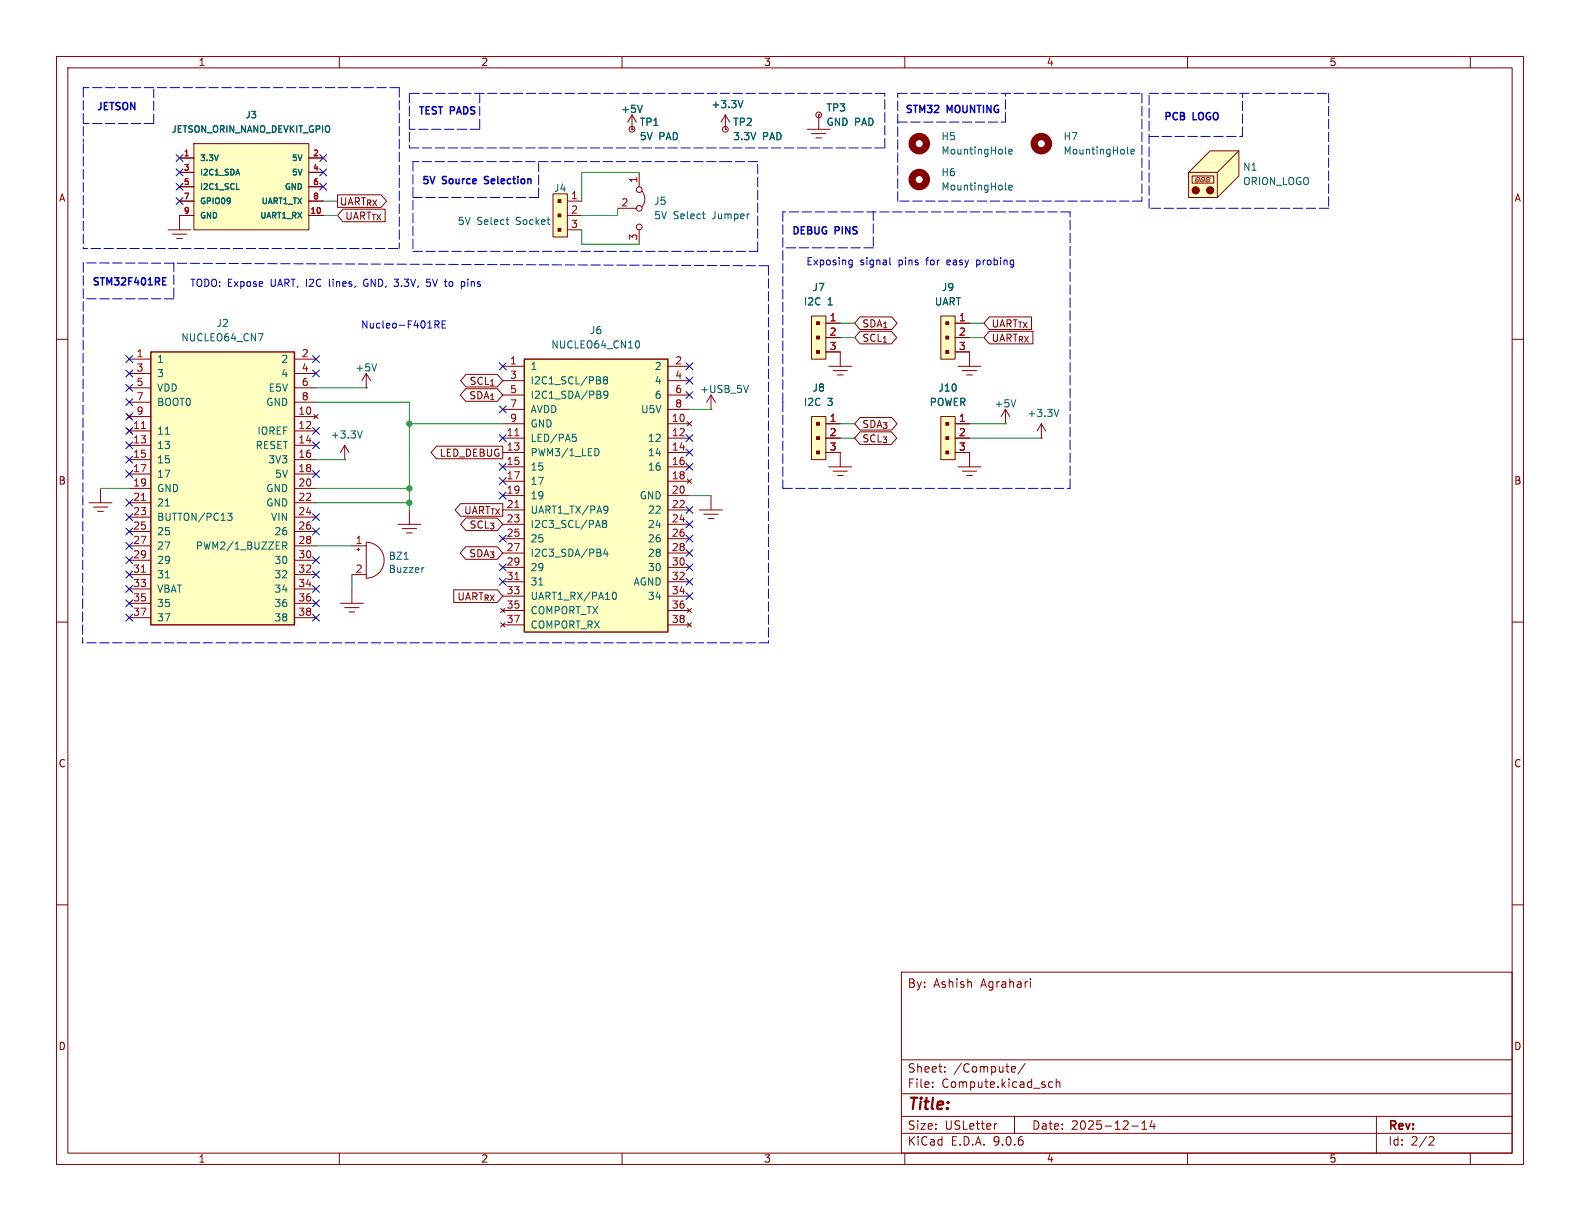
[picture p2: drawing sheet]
<svg xmlns="http://www.w3.org/2000/svg" width="279mm" height="216mm" viewBox="0 0 279 216" stroke-linecap="round" stroke-linejoin="round" font-family="sans-serif">
<g fill="none" stroke="#840000" stroke-width=".18">
<path d="M10 10h259.4v195.9h-259.4zM12 12h255.4v191.9h-255.4zM60 10v2M110 10v2M160 10v2M210 10v2M260 10v2M10 60h2M61 78.7l-.8 1.3M61 78.7l.7 1.3M61 78.7v2.6M267.4 60h2"/>
<path d="M61 81.3h.1M10 110h2M267.4 110h2M10 160h2M159.4 171.9h108v32h-108zM182.2 173.1v.1M182.2 173.6v1M267.4 160h2M159.4 197.4h108M159.4 193.4h108M159.4 187.4h108M164.9 192.1v.2"/>
<path d="M164.9 191.4v.1M167.1 189.4v.2M167.1 188.7v.1M176.3 198.7l-.3 .1M178.9 189.5h.6M178.9 188.7l.5-.1 .2 .3-.7 .2M179.4 197.4v3M181.3 188l-1.3 1.9M186.1 191.4l-.4-.1-.3 .3v.4l.2 .2h.5M186.8 191.4l.2-.1 .4 .1v.9M186.8 190.8v1.5M200.1 199.1h1.2"/>
<path d="M201.9 199.7h.9M201.9 198.6l.5-.4v1.5M203.7 198.1l-.3 1.1h.9M204.1 198.7v1M243.4 197.4v6.5M60 203.9v2M110 203.9v2M159.4 200.4h108M160 203.9v2M210 203.9v2M252.9 201l.5 .1 .2 .3-1 1.1h1M260 203.9v2"/>
</g>
<circle cx="162.6" cy="31.7" r="1.27" fill="none" stroke="#840000" stroke-width="1.3"/>
<path d="M177.8 33.4l.2 .2M178.4 33.2l.6-.1-.1-.3h-.3l-.2 .1 .1 .6h.4M64.1 76.2l-.5 1.3" fill="none" stroke="#006464" stroke-width=".18"/>
<path d="M166.4 55.9h2.5v7.6h-2.5z" fill="#ffffc2"/>
<path d="M166.4 55.9h2.5v7.6h-2.5zM168.9 57.2h2.5M168.9 59.7h2.5M168.9 62.2h2.5" fill="none" stroke="#840000" stroke-width=".18"/>
<g fill="#840000" stroke="#840000" stroke-width=".18">
<path d="M167.3 56.9h.5v.5h-.5z"/>
<path d="M167.3 59.4h.5v.5h-.5z"/>
<path d="M167.3 62h.5v.5h-.5z"/>
</g>
<path d="M143.5 55.9h2.5v7.6h-2.5z" fill="#ffffc2"/>
<g fill="none" stroke="#840000" stroke-width=".18">
<path d="M143.5 55.9h2.5v7.6h-2.5zM146 57.2h2.6M146 59.7h2.6M146 62.2h2.6v2.6M146.6 64.8h4M147.3 65.5h2.6M148.1 66.3h1M169.4 64.8h4.1M170.2 65.5h2.5M170.9 66.3h1.1M171.4 62.2v2.6M184.1 77.5h.1"/>
<path d="M184.1 74.9l-.7 1.3M184.1 74.9l.8 1.3M184.1 74.9v2.6M15.7 88.9h4.1M16.5 89.7h2.5M17.3 90.4h1M17.8 86.4v2.5M70.4 92.7h4M71.1 93.5h2.6M71.9 94.2h1M72.4 90.2v2.5M60.2 106.7h4.1"/>
<path d="M61 107.4h2.5M61.7 108.2h1M62.2 104.1v2.6"/>
</g>
<g fill="#840000" stroke="#840000" stroke-width=".18">
<path d="M144.4 56.9h.5v.5h-.5z"/>
<path d="M144.4 59.4h.5v.5h-.5z"/>
<path d="M144.4 62h.5v.5h-.5z"/>
</g>
<path d="M177.8 27.1l.2 .1M178.4 26.8l.6-.1-.1-.2-.3-.1-.2 .2 .1 .6h.4M199.4 27.1l.2 .1M200 26.8l.6-.1-.1-.2-.3-.1-.2 .2v.6h.5M187.3 72.4l-.5 1.3" fill="none" stroke="#006464" stroke-width=".18"/>
<g fill="none" stroke="#840000" stroke-width="1.3">
<circle cx="162.6" cy="25.4" r="1.27"/>
<circle cx="184.1" cy="25.4" r="1.27"/>
</g>
<path d="M92.7 63.5h25.4v48.3h-25.4z" fill="#ffffc2"/>
<path d="M92.7 63.5h25.4v48.3h-25.4z" fill="none" stroke="#840000" stroke-width=".25"/>
<g fill="none" stroke="#840000" stroke-width=".18">
<path d="M88.9 64.8h3.8M88.9 67.3h3.8M88.9 69.9h3.8M88.9 72.4h3.8M88.9 74.9h3.8M88.9 77.5h3.8M118.1 64.8h3.8M118.1 67.3h3.8M118.1 69.9h3.8M118.1 72.4h3.8M118.1 74.9h3.8M118.1 77.5h3.8"/>
<path d="M121.5 74.5l.8 .8M122.3 74.5l-.8 .8M88.9 80h3.8M88.9 82.6h3.8M88.9 85.1h3.8M88.9 87.6h3.8M88.9 90.2h3.8M88.9 92.7h3.8M88.9 95.3h3.8M88.9 97.8h3.8M118.1 80h3.8M118.1 82.6h3.8"/>
<path d="M118.1 85.1h3.8M118.1 87.6h3.8M118.1 90.2h3.8M118.1 92.7h3.8M118.1 95.3h3.8M118.1 97.8h3.8M121.5 84.7l.8 .8M122.3 84.7l-.8 .8M88.5 107.6l.8 .7M88.5 110.1l.8 .8M88.9 100.3h3.8M88.9 102.9h3.8"/>
<path d="M88.9 105.4h3.8M88.9 108h3.8M88.9 110.5h3.8M89.3 107.6l-.8 .7M89.3 110.1l-.8 .8M118.1 100.3h3.8M118.1 102.9h3.8M118.1 105.4h3.8M118.1 108h3.8M118.1 110.5h3.8M121.5 107.6l.8 .7M121.5 110.1l.8 .8"/>
<path d="M122.3 107.6l-.8 .7M122.3 110.1l-.8 .8"/>
</g>
<g fill="none" stroke="#006464" stroke-width=".18">
<path d="M101.3 76.8h.6M101.4 77.3h.3l.2 .2-.1 .5h-.4M105.2 79.3a.64 .64 0 0 1 .7 .7 .64 .64 0 0 1-.7 .6M106.9 67.2l-.2-.3 .2-.3h.3l.2 .3-.2 .3M106.9 67.2l-.2 .2 .1 .4 .1 .1 .4-.1 .1-.2v-.2l-.2-.2M106.9 67.2h.3M107.5 69.7l-.2 .2h-.4l-.1-.2 .1-.5h.4l.1 .1a.84 .84 0 0 1-.3 1.1h-.2M112.7 60.3a.68 .68 0 0 1 .4 .6 .68 .68 0 0 1-.4 .6M106.8 92.6l-.3-.3 .3-.3h.2l.3 .3-.3 .3M106.8 92.6l-.3 .2 .1 .4 .2 .1 .3-.1 .2-.2v-.2l-.3-.2M106.8 92.6h.2M107 89.5l.4 .1a.84 .84 0 0 1-.3 1.1"/>
<path d="M107.1 97l-.3 .9h.8M107.4 97.5v.9M107.5 90l-.2 .3h-.3M95.3 103.4h.7M108.3 105.2l.1-.4 .2-.1a.68 .68 0 0 1 .4 .7 .68 .68 0 0 1-.4 .6l-.2-.1-.1-.4"/>
</g>
<path d="M91 77.1h.8M91 89.8h.8M91 102.5h.8" fill="none" stroke="#a90000" stroke-width=".18"/>
<path d="M143.5 73.7h2.5v7.6h-2.5z" fill="#ffffc2"/>
<g fill="none" stroke="#840000" stroke-width=".18">
<path d="M143.5 73.7h2.5v7.6h-2.5zM146 74.9h2.6M146 77.5h2.6M177.8 74.9h.1M177.8 72.4l-.8 1.3M177.8 72.4l.8 1.3M177.8 72.4v2.5M62.2 96.5h2.6M63.1 97.2h.5M63.4 96.9v.5M64.8 95.9a3.2 3.2 0 0 1 3.1 3.2 3.2 3.2 0 0 1-3.1 3.1zM146 80h2.6v2.6"/>
<path d="M146.6 82.6h4M147.3 83.3h2.6M148.1 84.1h1M62.2 101.6h2.6"/>
</g>
<g fill="#840000" stroke="#840000" stroke-width=".18">
<path d="M144.4 74.7h.5v.5h-.5z"/>
<path d="M144.4 77.2h.5v.5h-.5z"/>
<path d="M144.4 79.8h.5v.5h-.5z"/>
</g>
<path d="M179.6 70.7l-.4 1.3M71.5 98.9h.7M75 100.4h-.3" fill="none" stroke="#006464" stroke-width=".18"/>
<path d="M214 26.7h5.1v4.4l-3.8 3.8h-5.1v-4.4z" fill="#ffffc2"/>
<g fill="none" stroke="#840000" stroke-width=".18">
<path d="M210.8 31.1h3.8v1.3h-3.8zM211.4 31.9v.2M211.5 32.2h.3M211.5 31.4v.3M211.6 31.8h.3M211.7 31.4h.3M212 31.9v.2M212.1 31.4v.3M212.3 31.9v.2M212.4 32.2h.4M212.4 31.4v.3M212.5 31.8h.3"/>
<path d="M212.6 31.4h.3M213 31.9l-.1 .2M213.1 31.4l-.1 .3M213.3 31.9l-.1 .2M213.3 32.2h.4M213.4 31.4l-.1 .3M213.4 31.8h.3M213.5 31.4h.3M213.9 31.9l-.1 .2M214 31.4l-.1 .3M214 26.7h5.1v4.4l-3.8 3.8h-5.1v-4.4zM215.3 30.5v4.4"/>
<path d="M219.1 26.7l-3.8 3.8h-5.1"/>
</g>
<g fill="#840000" stroke="#840000" stroke-width=".18">
<circle cx="211.5" cy="33.7" r=".63"/>
<circle cx="214" cy="33.7" r=".63"/>
</g>
<path d="M26.7 62.2h25.4v48.3h-25.4z" fill="#ffffc2"/>
<path d="M26.7 62.2h25.4v48.3h-25.4z" fill="none" stroke="#840000" stroke-width=".25"/>
<g fill="none" stroke="#840000" stroke-width=".18">
<path d="M22.5 73.3l.7 .7M22.5 75.8l.7 .8M22.9 63.5h3.8M22.9 66h3.8M22.9 68.6h3.8M22.9 71.1h3.8M22.9 73.7h3.8M22.9 76.2h3.8M22.9 78.7h3.8M23.2 73.3l-.7 .7M23.2 75.8l-.7 .8M52.1 63.5h3.8"/>
<path d="M52.1 66h3.8M52.1 68.6h3.8M52.1 71.1h3.8M52.1 73.7h3.8M52.1 76.2h3.8M52.1 78.7h3.8M55.5 73.3l.8 .7M56.3 73.3l-.8 .7M22.9 81.3h3.8M22.9 83.8h3.8M22.9 86.4h3.8M22.9 88.9h3.8"/>
<path d="M22.9 91.4h3.8M22.9 94h3.8M22.9 96.5h3.8M22.9 99.1h3.8M52.1 81.3h3.8M52.1 83.8h3.8M52.1 86.4h3.8M52.1 88.9h3.8M52.1 91.4h3.8M52.1 94h3.8M52.1 96.5h3.8M52.1 99.1h3.8"/>
<path d="M22.9 101.6h3.8M22.9 104.1h3.8M22.9 106.7h3.8M22.9 109.2h3.8M52.1 101.6h3.8M52.1 104.1h3.8M52.1 106.7h3.8M52.1 109.2h3.8"/>
</g>
<path d="M45.7 59h.8l-.5 1.3M29.2 76.8h.8M29.2 89.5h.8M40.2 90.7h.8l-.4 .5 .4 .2v.4l-.2 .2h-.4M50 96.5l.6-.1 .1-.1v-.3l-.7-.2v1.3M50.3 96.5l.4 .6M29.2 102.2h.8" fill="none" stroke="#006464" stroke-width=".18"/>
<path d="M25 75.8h.7M25 88.5h.7M25 101.2h.7" fill="none" stroke="#a90000" stroke-width=".18"/>
<path d="M166.4 73.7h2.5v7.6h-2.5z" fill="#ffffc2"/>
<path d="M166.4 73.7h2.5v7.6h-2.5zM168.9 74.9h2.5M168.9 77.5h2.5M168.9 80h2.5v2.6M169.4 82.6h4.1M170.2 83.3h2.5M170.9 84.1h1.1" fill="none" stroke="#840000" stroke-width=".18"/>
<g fill="#840000" stroke="#840000" stroke-width=".18">
<path d="M167.3 74.7h.5v.5h-.5z"/>
<path d="M167.3 77.2h.5v.5h-.5z"/>
<path d="M167.3 79.8h.5v.5h-.5z"/>
</g>
<path d="M34.3 25.4h20.3v15.2h-20.3z" fill="#ffffc2"/>
<g fill="none" stroke="#840000" stroke-width=".18">
<path d="M31.7 27.9h2.6M31.7 30.5h2.6M31.7 33h2.6M31.7 35.6h2.6M34.3 25.4h20.3v15.2h-20.3zM34.3 38.1h-2.6v2.5M54.6 27.9h2.5M54.6 30.5h2.5M54.6 33h2.5M54.6 35.6h2.5M54.6 38.1h2.5M109.2 36.8h3.3"/>
<path d="M111.8 22.9h.1M111.8 20.3l-.8 1.3M111.8 20.3l.7 1.3M111.8 20.3v2.6M113 30.5v2.5M113.5 33.8a2.26 2.26 0 0 1 0 2.8M128.3 22.9h.1M128.3 20.3l-.8 1.3M128.3 20.3l.7 1.3M128.3 20.3v2.6M142.7 22.9h4.1M143.5 23.6h2.5"/>
<path d="M144.3 24.4h1M144.8 20.3h.1M144.8 20.3v2.6M29.7 40.6h4.1M30.5 41.4h2.5M31.2 42.2h1.1M113 40.6v2.6"/>
<circle cx="111.8" cy="22.9" r=".51"/>
<circle cx="113" cy="33.5" r=".51"/>
<circle cx="113" cy="36.8" r=".51"/>
<circle cx="128.3" cy="22.9" r=".51"/>
<circle cx="144.8" cy="20.3" r=".51"/>
<circle cx="113" cy="40.1" r=".51"/>
</g>
<path d="M113.6 18.6l-.4 1.3M131.4 17.8l-.5 1.2M41.8 33.5h.5M124.2 37.8h.5M124.5 38.6l.2 .1" fill="none" stroke="#006464" stroke-width=".18"/>
<path d="M97.8 34.3h2.5v7.6h-2.5z" fill="#ffffc2"/>
<g fill="none" stroke="#840000" stroke-width=".18">
<path d="M31.7 35.6h2.6M31.7 38.1h2.6M31.7 27.9h2.6M31.7 30.5h2.6M31.7 33h2.6M54.6 35.6h2.5M54.6 38.1h2.5M54.6 27.9h2.5M54.6 30.5h2.5M54.6 33h2.5M59.7 34.4h7.7l1 1.2-1 1.1h-7.7zM60.6 37h7.5v2.2h-7.5l-.9-1.1z"/>
<path d="M97.8 34.3h2.5v7.6h-2.5zM100.3 35.6h2.6M100.3 38.1h2.6M111.8 22.9h.1M128.3 22.9h.1M144.8 20.3h.1M100.3 40.6h2.6M146 57.2h2.6M146 59.7h2.6M152.1 56h5.6l.9 1.2-.9 1.1h-5.6l-1-1.1zM152.1 58.6h5.5l1 1.1-1 1.1h-5.5l-1-1.1zM168.9 57.2h2.5"/>
<path d="M168.9 59.7h2.5M174.9 56h7.5v2.3h-7.5l-.9-1.1zM174.9 58.6h7.8v2.2h-7.8l-.9-1.1zM64.8 68.6h.1M64.8 66l-.8 1.3M64.8 66l.7 1.3M64.8 66v2.6M77.2 78.9h11.7v2.2h-11.7l-1-1.1zM82.3 68.7h5.6l1 1.2-1 1.1h-5.6l-.9-1.1zM82.4 66.2h5.5l1 1.1-1 1.1h-5.5l-.9-1.1zM125.7 72.4h.1M125.7 69.9l-.7 1.2"/>
<path d="M125.7 69.9l.8 1.2M125.7 69.9v2.5M146 62.2h2.6M146 74.9h2.6M146 77.5h2.6M152.1 76.4h5.5l1 1.1-1 1.1h-5.5l-1-1.1zM152.1 73.8h5.6l.9 1.1-.9 1.1h-5.6l-1-1.1zM168.9 62.2h2.5M168.9 74.9h2.5M168.9 77.5h2.5M81.4 89.1h7.5v2.2h-7.5l-.9-1.1zM82.3 96.7h5.6l1 1.1-1 1.1h-5.6l-.9-1.1z"/>
<path d="M82.4 91.6h5.5l1 1.1-1 1.1h-5.5l-.9-1.1zM123.7 90.2h4.1M124.5 90.9h2.5M125.2 91.7h1M125.7 87.6v2.6M146 80h2.6M168.9 80h2.5M80.2 104.3h7.7l1 1.1-1 1.1h-7.7z"/>
</g>
<g fill="#840000" stroke="#840000" stroke-width=".18">
<path d="M98.7 35.3h.5v.5h-.5z"/>
<path d="M98.7 37.8h.5v.6h-.5z"/>
<path d="M98.7 40.4h.5v.5h-.5z"/>
</g>
<path d="M113.6 18.6l-.4 1.3M131.4 17.8l-.5 1.2M41.8 33.5h.5M89.5 38.8h.5M89.7 39.6l.3 .1M66.6 64.3l-.4 1.3M132.3 68.1l-.4 1.3" fill="none" stroke="#006464" stroke-width=".18"/>
<g fill="none" stroke="#0000c2" stroke-width=".18" stroke-dasharray="1.7 .6">
<path d="M14.7 15.5v9.6M70.6 15.5v28.4M70.6 15.5h-55.9M72.4 16.5v9.7M84.8 16.5v6.4M156.5 16.5h-84.1M158.7 16.5h43.2M201.9 16.5v19.1M203.2 16.5h31.7M234.9 16.5v20.3M14.7 25.4v18.5M27.2 21.8h-12.5"/>
<path d="M27.2 21.8v-6.1M72.4 26.2h84.1M73 28.6v15.9M84.8 22.9h-12.4M95.2 34.9v-6.1M95.2 34.9h-22.2M128.9 28.6h-55.9M134 28.6h-5.1M138.4 37.5v33.6M156.5 26.2v-9.7M158.7 21.6h19.1M158.7 35.6v-19.1"/>
<path d="M177.8 21.6v-5.1M189.2 37.5h-50.8M201.9 35.6h-43.2M203.2 36.8v-20.3M203.2 24.1h16.5M219.7 24.1v-7.6M234.9 36.8h-31.7M14.7 46.5l-.1 67.2M30.7 52.8h-16M30.7 52.6v-6.1M70.4 43.9h-55.7M73 44.5h61"/>
<path d="M134 44.5v-15.9M135.9 47l-121.2-.5M135.9 47v66.7M154.4 43.6v-6.1M154.4 43.8h-16M138.4 71.1v15.3M138.4 86.4h50.8M189.2 86.4v-48.9M135.9 113.7h-121.3"/>
</g>
<g fill="none" stroke="#009600" stroke-width=".18">
<path d="M57.1 38.1h2.6M57.1 35.6h2.6M109.2 36.8v1.3h-6.3M113 30.5h-10.1v5.1M102.9 40.6v2.6h10.1M148.6 59.7h2.5M148.6 57.2h2.5M171.4 59.7h2.6M171.4 57.2h2.6M55.9 71.1h16.5v19.1M55.9 68.6h8.9M72.4 74.9h16.5"/>
<path d="M121.9 72.4h3.8M148.6 74.9h2.5M148.6 77.5h2.5M171.4 74.9h6.4M171.4 77.5h12.7M17.8 86.4h5.1M55.9 88.9h16.5M55.9 96.5h6.3M55.9 86.4h16.5M55.9 81.3h5.1M121.9 87.6h3.8M62.2 101.6v2.5"/>
</g>
<g fill="none" stroke="#000084" stroke-width=".18">
<path d="M31.1 27.3l1.3 1.2M31.1 29.9l1.3 1.2M31.1 35l1.3 1.2M31.1 32.4l1.3 1.2M32.4 27.3l-1.3 1.2M32.4 29.9l-1.3 1.2M32.4 35l-1.3 1.2M32.4 32.4l-1.3 1.2M56.5 27.3l1.3 1.2M56.5 32.4l1.3 1.2M56.5 29.9l1.3 1.2M57.8 27.3l-1.3 1.2"/>
<path d="M57.8 32.4l-1.3 1.2M57.8 29.9l-1.3 1.2M22.3 68l1.2 1.2M22.3 65.4l1.2 1.2M22.3 62.9l1.2 1.2M22.3 73.1l1.2 1.2M22.3 78.1l1.2 1.2M22.3 70.5l1.2 1.2M22.3 75.6l1.2 1.2M23.5 68l-1.2 1.2M23.5 65.4l-1.2 1.2M23.5 62.9l-1.2 1.2"/>
<path d="M23.5 73.1l-1.2 1.2M23.5 78.1l-1.2 1.2M23.5 70.5l-1.2 1.2M23.5 75.6l-1.2 1.2M55.3 65.4l1.2 1.2M55.3 62.9l1.2 1.2M55.3 78.1l1.2 1.2M55.3 75.6l1.2 1.2M56.5 65.4l-1.2 1.2M56.5 62.9l-1.2 1.2M56.5 78.1l-1.2 1.2M56.5 75.6l-1.2 1.2"/>
<path d="M88.3 76.9l1.2 1.2M88.3 64.2l1.2 1.2M88.3 71.8l1.2 1.2M89.5 76.9l-1.2 1.2M89.5 64.2l-1.2 1.2M89.5 71.8l-1.2 1.2M121.3 69.2l1.2 1.3M121.3 64.2l1.2 1.2M121.3 66.7l1.2 1.2M121.3 79.4l1.2 1.2M121.3 76.9l1.2 1.2M122.5 69.2l-1.2 1.3"/>
<path d="M122.5 64.2l-1.2 1.2M122.5 66.7l-1.2 1.2M122.5 79.4l-1.2 1.2M122.5 76.9l-1.2 1.2M22.3 98.5l1.2 1.2M22.3 88.3l1.2 1.2M22.3 93.4l1.2 1.2M22.3 83.2l1.2 1.2M22.3 90.8l1.2 1.2M22.3 80.7l1.2 1.2M22.3 95.9l1.2 1.2M23.5 98.5l-1.2 1.2"/>
<path d="M23.5 95.9l-1.2 1.2M23.5 88.3l-1.2 1.2M23.5 93.4l-1.2 1.2M23.5 83.2l-1.2 1.2M23.5 90.8l-1.2 1.2M23.5 80.7l-1.2 1.2M55.3 98.5l1.2 1.2M55.3 83.2l1.2 1.2M55.3 90.8l1.2 1.2M55.3 93.4l1.2 1.2M56.5 98.5l-1.2 1.2M56.5 83.2l-1.2 1.2"/>
<path d="M56.5 90.8l-1.2 1.2M56.5 93.4l-1.2 1.2M88.3 84.5l1.2 1.2M88.3 81.9l1.2 1.3M88.3 94.6l1.2 1.3M88.3 99.7l1.2 1.2M88.3 87l1.2 1.2M89.5 99.7l-1.2 1.2M89.5 84.5l-1.2 1.2M89.5 81.9l-1.2 1.3M89.5 94.6l-1.2 1.3M89.5 87l-1.2 1.2"/>
<path d="M121.3 89.6l1.2 1.2M121.3 81.9l1.2 1.3M121.3 97.2l1.2 1.2M121.3 94.6l1.2 1.3M121.3 92.1l1.2 1.2M121.3 99.7l1.2 1.2M122.5 89.6l-1.2 1.2M122.5 81.9l-1.2 1.3M122.5 97.2l-1.2 1.2M122.5 94.6l-1.2 1.3M122.5 92.1l-1.2 1.2M122.5 99.7l-1.2 1.2"/>
<path d="M22.3 108.6l1.2 1.2M22.3 103.5l1.2 1.2M22.3 106.1l1.2 1.2M22.3 101l1.2 1.2M23.5 108.6l-1.2 1.2M23.5 103.5l-1.2 1.2M23.5 106.1l-1.2 1.2M23.5 101l-1.2 1.2M55.3 108.6l1.2 1.2M55.3 101l1.2 1.2M55.3 106.1l1.2 1.2M55.3 103.5l1.2 1.2"/>
<path d="M56.5 108.6l-1.2 1.2M56.5 101l-1.2 1.2M56.5 106.1l-1.2 1.2M56.5 103.5l-1.2 1.2M88.3 102.3l1.2 1.2M89.5 102.3l-1.2 1.2M121.3 102.3l1.2 1.2M121.3 104.8l1.2 1.2M122.5 102.3l-1.2 1.2M122.5 104.8l-1.2 1.2"/>
</g>
<path d="M85.7 32.4l.1 .1M85.7 31.3v.4M28.8 49.7h.4M28.8 50.4h.6M28.8 49.1h.6" fill="none" stroke="#0000c2" stroke-width=".25"/>
<g fill="none" stroke="#0000c2" stroke-width=".18">
<path d="M64.5 49.4l-.2 .5 .2 .7M75.4 50.5l.2 .1h.4M76.1 49.4h-.6l-.1 .6 .2-.1h.4M76.9 57.4l.6-.1 .1-.1v-.3l-.7-.2v1.3M77.2 57.4l.4 .6M78.2 57.3h.4M78.8 56.7h-.6v1.3h.6M81.9 49.8l.3 .2v.4l-.3 .2M150.2 46.8h.5M150.2 46h.5M150.7 46v1l-.1 .2-.3 .1M157.4 45.6v1l.1 .2"/>
<path d="M172.7 46v1.3M172.7 46.8h.1M172.8 46h-.1"/>
</g>
<g fill="#009600" stroke="#009600" stroke-width=".18">
<circle cx="72.4" cy="88.9" r=".46"/>
<circle cx="72.4" cy="86.4" r=".46"/>
<circle cx="72.4" cy="74.9" r=".46"/>
</g>
<text font-size="2.8" fill="#840000" x="160.4" y="196.8">Title:</text>
<g font-size="2.1" fill="#840000">
<text x="160.4" y="174.9">By:</text>
<text x="165.1" y="174.9">Ashish</text>
<text x="173.5" y="174.9">Agrahari</text>
<text x="160.4" y="189.9">Sheet:</text>
<text x="168.6" y="189.9">/Compute/</text>
<text x="160.4" y="192.6">File:</text>
<text x="166.5" y="192.6">Compute.kicad_sch</text>
<text x="160.4" y="202.8">KiCad</text>
<text x="160.4" y="200">Size:</text>
<text x="167.1" y="200">USLetter</text>
<text x="168.1" y="202.8">E.D.A.</text>
<text x="175.7" y="202.8">9.0.6</text>
<text x="182.4" y="200">Date:</text>
<text x="189.4" y="200">2025-12-14</text>
<text x="245.4" y="200.2">Rev:</text>
<text x="245.4" y="202.8">Id:</text>
<text x="249.5" y="202.8">2/2</text>
</g>
<g font-size="1.8" fill="#840000">
<text x="35" y="11.9">1</text>
<text x="85" y="11.9">2</text>
<text x="135" y="11.9">3</text>
<text x="185" y="11.9">4</text>
<text x="235" y="11.9">5</text>
<text x="10.3" y="35.9">A</text>
<text x="267.7" y="35.9">A</text>
<text x="60" y="36.5">UART_{RX}</text>
<text x="61" y="39.1">UART_{TX}</text>
<text x="152.4" y="58.1">SDA_{1}</text>
<text x="175.3" y="58.1">UART_{TX}</text>
<text x="152.4" y="60.6">SCL_{1}</text>
<text x="175.3" y="60.6">UART_{RX}</text>
<text x="82.8" y="70.8">SDA_{1}</text>
<text x="82.9" y="68.3">SCL_{1}</text>
<text x="152.4" y="75.9">SDA_{3}</text>
<text x="77.7" y="81">LED_DEBUG</text>
<text x="152.4" y="78.4">SCL_{3}</text>
<text x="10.3" y="85.9">B</text>
<text x="267.7" y="85.9">B</text>
<text x="81.9" y="91.1">UART_{TX}</text>
<text x="82.9" y="93.7">SCL_{3}</text>
<text x="82.8" y="98.7">SDA_{3}</text>
<text x="80.7" y="106.4">UART_{RX}</text>
<text x="10.3" y="135.9">C</text>
<text x="267.7" y="135.9">C</text>
<text x="10.3" y="185.9">D</text>
<text x="267.7" y="185.9">D</text>
<text x="35" y="205.8">1</text>
<text x="85" y="205.8">2</text>
<text x="135" y="205.8">3</text>
<text x="185" y="205.8">4</text>
<text x="235" y="205.8">5</text>
</g>
<g font-size="1.8" fill="#0000c2">
<text x="17" y="19.6">JETSON</text>
<text x="73.9" y="20.3">TEST</text>
<text x="79.7" y="20.3">PADS</text>
<text x="160" y="20.1">STM32</text>
<text x="167.5" y="20.1">MOUNTING</text>
<text x="205.7" y="21.3">PCB</text>
<text x="211" y="21.3">LOGO</text>
<text x="74.5" y="32.6">5V</text>
<text x="78.3" y="32.6">Source</text>
<text x="86.3" y="32.6">Selection</text>
<text x="140" y="41.5">DEBUG</text>
<text x="147.7" y="41.5">PINS</text>
<text x="142.5" y="47">Exposing</text>
<text x="152.1" y="47">signal</text>
<text x="159" y="47">pins</text>
<text x="164.1" y="47">for</text>
<text x="167.9" y="47">easy</text>
<text x="173.3" y="47">probing</text>
<text x="16.3" y="50.6">STM32F401RE</text>
<text x="33.5" y="50.8">TODO: Expose</text>
<text x="48" y="50.8">UART, I2C</text>
<text x="58.7" y="50.8">lines,</text>
<text x="65" y="50.8">GND, 3.3V,</text>
<text x="76.5" y="50.8">5V</text>
<text x="80" y="50.8">to</text>
<text x="83" y="50.8">pins</text>
<text x="63.8" y="58.2">Nucleo-F401RE</text>
</g>
<g font-size="1.8" fill="#006464">
<text x="109.7" y="20.2">+5V</text>
<text x="113" y="22.5">TP1</text>
<text x="125.7" y="19.3">+3.3V</text>
<text x="129.5" y="22.5">TP2</text>
<text x="146.1" y="19.9">TP3</text>
<text x="146.1" y="22.5">GND PAD</text>
<text x="113" y="25">5V</text>
<text x="116.5" y="25">PAD</text>
<text x="129.5" y="25">3.3V</text>
<text x="134.8" y="25">PAD</text>
<text x="166.4" y="25">H5</text>
<text x="166.4" y="27.5">MountingHole</text>
<text x="188" y="25">H7</text>
<text x="188" y="27.5">MountingHole</text>
<text x="97.9" y="34.1">J4</text>
<text x="166.4" y="31.3">H6</text>
<text x="166.4" y="33.9">MountingHole</text>
<text x="219.7" y="30.4">N1</text>
<text x="219.7" y="32.9">ORION_LOGO</text>
<text x="80.9" y="40">5V</text>
<text x="84.3" y="40">Select</text>
<text x="91.4" y="40">Socket</text>
<text x="115.6" y="36.4">J5</text>
<text x="115.6" y="39">5V</text>
<text x="119" y="39">Select</text>
<text x="126.1" y="39">Jumper</text>
<text x="143.6" y="51.7">J7</text>
<text x="166.4" y="51.7">J9</text>
<text x="38.2" y="58">J2</text>
<text x="104.2" y="59.3">J6</text>
<text x="142" y="54.2">I2C</text>
<text x="146.3" y="54.2">1</text>
<text x="165.2" y="54.2">UART</text>
<text x="27.7" y="64.4">1</text>
<text x="32" y="60.6">NUCLEO64_CN7</text>
<text x="49.6" y="64.4">2</text>
<text x="62.7" y="65.9">+5V</text>
<text x="93.7" y="65.6">1</text>
<text x="97.4" y="61.8">NUCLEO64_CN10</text>
<text x="115.7" y="65.6">2</text>
<text x="27.7" y="66.9">3</text>
<text x="27.7" y="69.4">VDD</text>
<text x="27.7" y="72">BOOT0</text>
<text x="47" y="72">GND</text>
<text x="47.4" y="69.4">E5V</text>
<text x="49.6" y="66.9">4</text>
<text x="93.7" y="68.2">I2C1_SCL/PB8</text>
<text x="93.7" y="70.7">I2C1_SDA/PB9</text>
<text x="115.7" y="68.2">4</text>
<text x="115.7" y="70.7">6</text>
<text x="123.7" y="69.7">+USB_5V</text>
<text x="142" y="72">I2C</text>
<text x="143.6" y="69.4">J8</text>
<text x="146.3" y="72">3</text>
<text x="164.3" y="72">POWER</text>
<text x="165.8" y="69.4">J10</text>
<text x="27.7" y="77.1">11</text>
<text x="45.4" y="77.1">IOREF</text>
<text x="58.4" y="77.7">+3.3V</text>
<text x="93.7" y="73.3">AVDD</text>
<text x="93.7" y="75.8">GND</text>
<text x="113.3" y="73.3">U5V</text>
<text x="175.8" y="72.2">+5V</text>
<text x="181.6" y="73.9">+3.3V</text>
<text x="27.7" y="79.6">13</text>
<text x="27.7" y="82.1">15</text>
<text x="45.1" y="79.6">RESET</text>
<text x="47.3" y="82.1">3V3</text>
<text x="93.7" y="78.3">LED/PA5</text>
<text x="93.7" y="80.9">PWM3/1_LED</text>
<text x="93.7" y="83.4">15</text>
<text x="114.5" y="78.3">12</text>
<text x="114.5" y="80.9">14</text>
<text x="114.5" y="83.4">16</text>
<text x="27.7" y="84.7">17</text>
<text x="27.7" y="87.2">GND</text>
<text x="27.7" y="89.8">21</text>
<text x="47" y="87.2">GND</text>
<text x="47" y="89.8">GND</text>
<text x="48.6" y="84.7">5V</text>
<text x="93.7" y="86">17</text>
<text x="93.7" y="88.5">19</text>
<text x="113" y="88.5">GND</text>
<text x="27.7" y="92.3">BUTTON/PC13</text>
<text x="27.7" y="94.8">25</text>
<text x="47.8" y="92.3">VIN</text>
<text x="48.4" y="94.8">26</text>
<text x="93.7" y="91">UART1_TX/PA9</text>
<text x="93.7" y="93.6">I2C3_SCL/PA8</text>
<text x="114.5" y="91">22</text>
<text x="114.5" y="93.6">24</text>
<text x="27.7" y="97.4">27</text>
<text x="27.7" y="99.9">29</text>
<text x="34.5" y="97.4">PWM2/1_BUZZER</text>
<text x="48.4" y="99.9">30</text>
<text x="68.6" y="99.2">BZ1</text>
<text x="68.6" y="101.5">Buzzer</text>
<text x="93.7" y="96.1">25</text>
<text x="93.7" y="98.7">I2C3_SDA/PB4</text>
<text x="93.7" y="101.2">29</text>
<text x="114.5" y="96.1">26</text>
<text x="114.5" y="98.7">28</text>
<text x="114.5" y="101.2">30</text>
<text x="27.7" y="102.5">31</text>
<text x="27.7" y="105">VBAT</text>
<text x="27.7" y="107.5">35</text>
<text x="48.4" y="102.5">32</text>
<text x="48.4" y="105">34</text>
<text x="48.4" y="107.5">36</text>
<text x="93.7" y="103.7">31</text>
<text x="93.7" y="106.3">UART1_RX/PA10</text>
<text x="111.9" y="103.7">AGND</text>
<text x="114.5" y="106.3">34</text>
<text x="27.7" y="110.1">37</text>
<text x="48.4" y="110.1">38</text>
<text x="93.7" y="108.8">COMPORT_TX</text>
<text x="93.7" y="111.4">COMPORT_RX</text>
</g>
<g font-size="1.8" fill="#a90000">
<text x="100.9" y="35.3">1</text>
<text x="112.8" y="32.5" transform="rotate(-90 112.8 32.5)">1</text>
<text x="100.9" y="37.8">2</text>
<text x="100.9" y="40.4">3</text>
<text x="109.8" y="36.6">2</text>
<text x="112.8" y="42.6" transform="rotate(-90 112.8 42.6)">3</text>
<text x="146.6" y="56.9">1</text>
<text x="146.6" y="59.4">2</text>
<text x="169.5" y="56.9">1</text>
<text x="169.5" y="59.4">2</text>
<text x="24.1" y="63.2">1</text>
<text x="24.1" y="65.8">3</text>
<text x="53.3" y="63.2">2</text>
<text x="53.3" y="65.8">4</text>
<text x="90.1" y="64.5">1</text>
<text x="119.3" y="64.5">2</text>
<text x="146.6" y="62">3</text>
<text x="169.5" y="62">3</text>
<text x="24.1" y="68.3">5</text>
<text x="24.1" y="70.9">7</text>
<text x="53.3" y="68.3">6</text>
<text x="53.3" y="70.9">8</text>
<text x="90.1" y="67.1">3</text>
<text x="90.1" y="69.6">5</text>
<text x="119.3" y="67.1">4</text>
<text x="119.3" y="69.6">6</text>
<text x="23.5" y="75.9">11</text>
<text x="24.1" y="73.4">9</text>
<text x="52.7" y="73.4">10</text>
<text x="52.7" y="75.9">12</text>
<text x="89.5" y="77.2">11</text>
<text x="90.1" y="72.1">7</text>
<text x="90.1" y="74.7">9</text>
<text x="118.7" y="74.7">10</text>
<text x="118.7" y="77.2">12</text>
<text x="119.3" y="72.1">8</text>
<text x="146.6" y="74.7">1</text>
<text x="146.6" y="77.2">2</text>
<text x="169.5" y="74.7">1</text>
<text x="169.5" y="77.2">2</text>
<text x="23.5" y="78.5">13</text>
<text x="23.5" y="81">15</text>
<text x="23.5" y="83.6">17</text>
<text x="52.7" y="78.5">14</text>
<text x="52.7" y="81">16</text>
<text x="52.7" y="83.6">18</text>
<text x="89.5" y="79.8">13</text>
<text x="89.5" y="82.3">15</text>
<text x="118.7" y="79.8">14</text>
<text x="118.7" y="82.3">16</text>
<text x="146.6" y="79.8">3</text>
<text x="169.5" y="79.8">3</text>
<text x="23.5" y="86.1">19</text>
<text x="23.5" y="88.6">21</text>
<text x="52.7" y="86.1">20</text>
<text x="52.7" y="88.6">22</text>
<text x="89.5" y="84.8">17</text>
<text x="89.5" y="87.4">19</text>
<text x="89.5" y="89.9">21</text>
<text x="118.7" y="84.8">18</text>
<text x="118.7" y="87.4">20</text>
<text x="118.7" y="89.9">22</text>
<text x="23.5" y="91.2">23</text>
<text x="23.5" y="93.7">25</text>
<text x="52.7" y="91.2">24</text>
<text x="52.7" y="93.7">26</text>
<text x="89.5" y="92.5">23</text>
<text x="89.5" y="95">25</text>
<text x="118.7" y="92.5">24</text>
<text x="118.7" y="95">26</text>
<text x="23.5" y="96.3">27</text>
<text x="23.5" y="98.8">29</text>
<text x="23.5" y="101.3">31</text>
<text x="52.7" y="96.3">28</text>
<text x="52.7" y="98.8">30</text>
<text x="52.7" y="101.3">32</text>
<text x="62.8" y="96.3">1</text>
<text x="62.8" y="101.3">2</text>
<text x="89.5" y="97.5">27</text>
<text x="89.5" y="100.1">29</text>
<text x="118.7" y="97.5">28</text>
<text x="118.7" y="100.1">30</text>
<text x="23.5" y="103.9">33</text>
<text x="23.5" y="106.4">35</text>
<text x="52.7" y="103.9">34</text>
<text x="52.7" y="106.4">36</text>
<text x="89.5" y="102.6">31</text>
<text x="89.5" y="105.2">33</text>
<text x="89.5" y="107.7">35</text>
<text x="118.7" y="102.6">32</text>
<text x="118.7" y="105.2">34</text>
<text x="118.7" y="107.7">36</text>
<text x="23.5" y="109">37</text>
<text x="52.7" y="109">38</text>
<text x="89.5" y="110.2">37</text>
<text x="118.7" y="110.2">38</text>
</g>
<g font-size="1.6" fill="#006464">
<text x="30.3" y="23.7">JETSON_ORIN_NANO_DEVKIT_GPIO</text>
<text x="43.4" y="21.1">J3</text>
</g>
<g font-size="1.4" fill="#a90000">
<text x="32.4" y="27.7">1</text>
<text x="55.3" y="27.7">2</text>
<text x="32.4" y="30.2">3</text>
<text x="32.4" y="32.8">5</text>
<text x="32.4" y="35.3">7</text>
<text x="55.3" y="30.2">4</text>
<text x="55.3" y="32.8">6</text>
<text x="55.3" y="35.3">8</text>
<text x="32.4" y="37.8">9</text>
<text x="54.8" y="37.8">10</text>
</g>
<g font-size="1.4" fill="#006464">
<text x="35.3" y="28.7">3.3V</text>
<text x="51.5" y="28.7">5V</text>
<text x="35.3" y="31.2">I2C1_SDA</text>
<text x="35.3" y="33.8">I2C1_SCL</text>
<text x="50.2" y="33.8">GND</text>
<text x="51.5" y="31.2">5V</text>
<text x="35.3" y="36.3">GPIO09</text>
<text x="35.3" y="38.8">GND</text>
<text x="45.9" y="38.8">UART1_RX</text>
<text x="46.1" y="36.3">UART1_TX</text>
</g>
</svg>
